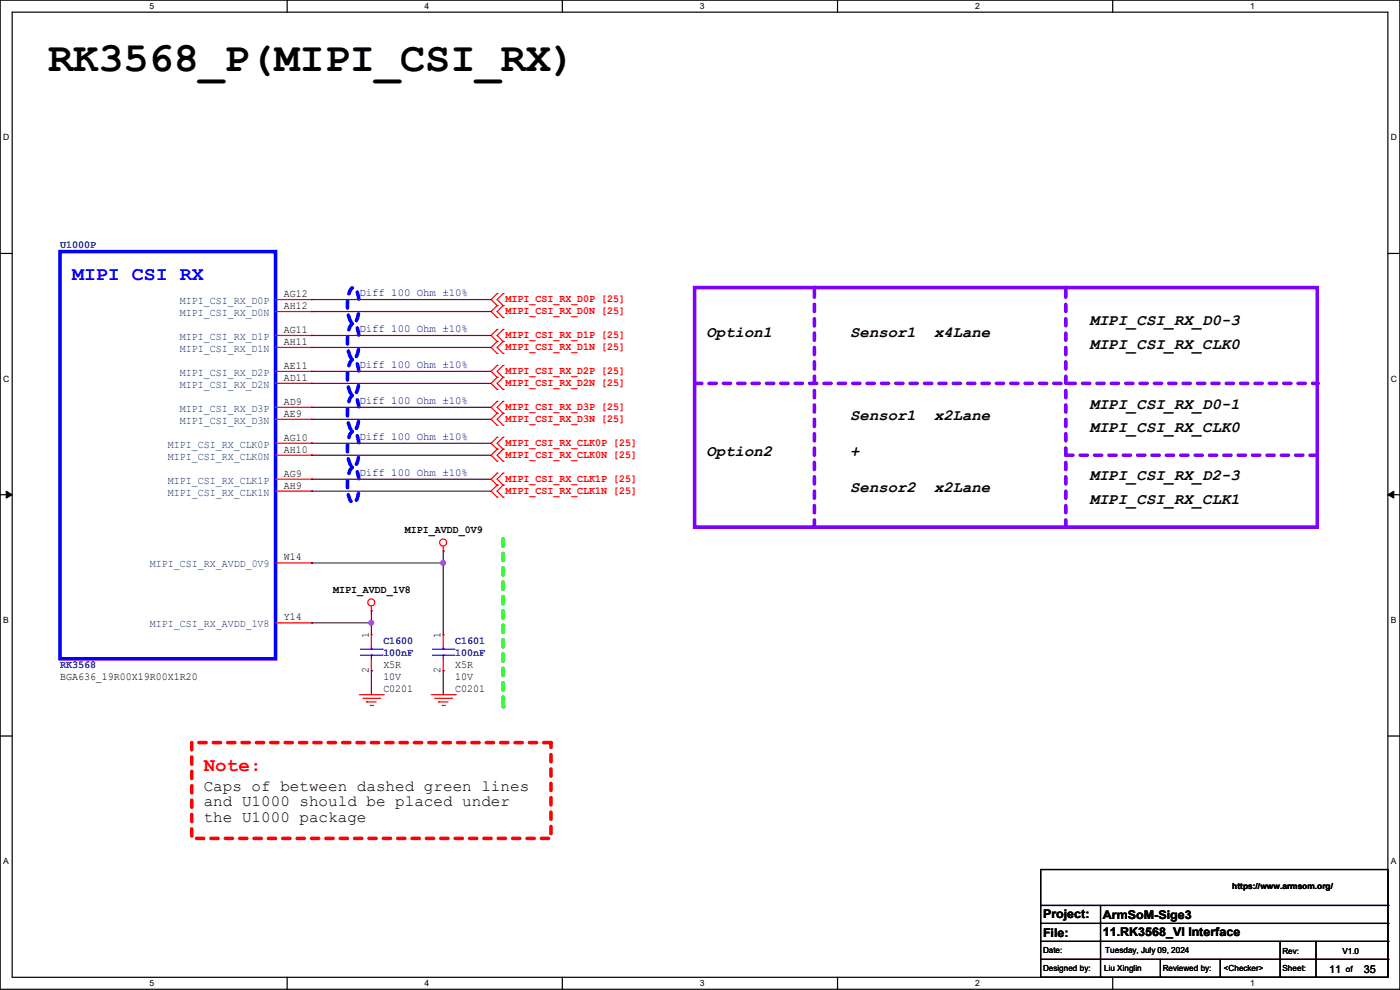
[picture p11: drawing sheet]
<svg xmlns="http://www.w3.org/2000/svg" width="297mm" height="210mm" viewBox="0 0 297 210" stroke-linecap="round" stroke-linejoin="round" font-family="sans-serif">
<g fill="none" stroke="#000" stroke-width=".25">
<path d="M0 0h297v209.8h-297zM2.6 2.6h291.8v204.7h-291.8zM60.9 0v2.6M119.3 0v2.6M177.7 0v2.6M236.1 0v2.6M0 53.8h2.6M294.4 53.8h2.6M0 104.9h2.6M294.4 104.9h2.6M0 156.1h2.6M294.4 156.1h2.6"/>
<path d="M60.9 207.3v2.5M119.3 207.3v2.5M177.7 207.3v2.5M236.1 207.3v2.5"/>
</g>
<path d="M1.3 104.2l1.3 .7-1.3 .8zM294.4 104.9l1.3-.7v1.5z" fill="#000"/>
<path d="M1.3 104.2l1.3 .7-1.3 .8zM294.4 104.9l1.3-.7v1.5z" fill="none" stroke="#000" stroke-width=".21"/>
<path d="M106.7 114.3v35.6" fill="none" stroke="#0f0" stroke-width=".76" stroke-dasharray="1.5 1.5"/>
<circle cx="106.7" cy="149.9" r=".38" fill="#0f0" stroke-dasharray="1.5 1.5"/>
<path d="M147.4 61h132v50.8h-132z" fill="none" stroke="#8000ff" stroke-width=".76"/>
<path d="M147.4 81.3h132" fill="none" stroke="#8000ff" stroke-width=".76" stroke-dasharray="1.5 1.5"/>
<circle cx="279.4" cy="81.3" r=".38" fill="#8000ff" stroke-dasharray="1.5 1.5"/>
<path d="M226.1 111.8v-50.8" fill="none" stroke="#8000ff" stroke-width=".76" stroke-dasharray="1.5 1.5"/>
<circle cx="226.1" cy="61" r=".38" fill="#8000ff" stroke-dasharray="1.5 1.5"/>
<path d="M279.4 96.6h-53.3" fill="none" stroke="#8000ff" stroke-width=".76" stroke-dasharray="1.5 1.5"/>
<circle cx="226.1" cy="96.6" r=".38" fill="#8000ff" stroke-dasharray="1.5 1.5"/>
<path d="M172.8 111.8v-50.8" fill="none" stroke="#8000ff" stroke-width=".76" stroke-dasharray="1.5 1.5"/>
<circle cx="172.8" cy="61" r=".38" fill="#8000ff" stroke-dasharray="1.5 1.5"/>
<path d="M76.1 71.1l-.1-.7a2.1 2.1 0 0 0-1-1.8 1.6 1.6 0 0 0-1 1.4 8.9 8.9 0 0 0 .4 5.8l.6 .4a1.53 1.53 0 0 0 .9-1.4l.3-1.4M76.1 63.4l-.1-.7a2.1 2.1 0 0 0-1-1.7 1.6 1.6 0 0 0-1 1.4 8.9 8.9 0 0 0 .4 5.8l.6 .4a1.53 1.53 0 0 0 .9-1.4l.3-1.4M76.1 78.7l-.1-.7a2.1 2.1 0 0 0-1-1.8 1.6 1.6 0 0 0-1 1.5 8.9 8.9 0 0 0 .4 5.7l.6 .4a1.53 1.53 0 0 0 .9-1.3l.3-1.5M76.1 86.3l-.1-.7a2.1 2.1 0 0 0-1-1.7 1.6 1.6 0 0 0-1 1.4 8.9 8.9 0 0 0 .4 5.8l.6 .3a1.53 1.53 0 0 0 .9-1.3l.3-1.5M76.1 93.9l-.1-.7a2.1 2.1 0 0 0-1-1.7 1.6 1.6 0 0 0-1 1.4 8.9 8.9 0 0 0 .4 5.8l.6 .4a1.53 1.53 0 0 0 .9-1.4l.3-1.5M76.1 101.5l-.1-.7a2.1 2.1 0 0 0-1-1.7 1.6 1.6 0 0 0-1 1.4 8.9 8.9 0 0 0 .4 5.8l.6 .4a1.53 1.53 0 0 0 .9-1.4l.3-1.4" fill="none" stroke="#00f" stroke-width=".76" stroke-dasharray="1.5 1.5"/>
<path d="M40.7 157.5h76.2v20.3h-76.2z" fill="none" stroke="#f00" stroke-width=".76" stroke-dasharray="1.5 1.5"/>
<g fill="none" stroke="#f00" stroke-width=".25">
<path d="M58.5 63.5h7.6M58.5 66.1h7.6M58.5 71.2h7.6M58.5 73.7h7.6M58.5 78.8h7.6M66.1 63.5h.1M66.1 66.1h.1M66.1 71.2h.1M66.1 73.7h.1M66.1 78.8h.1M105.5 62.3h.1M105.5 64.8h.1"/>
<path d="M105.5 67.4h.1M105.5 69.9h.1M105.5 72.4h.1M105.5 75h.1M105.5 77.5h.1M105.5 62.3l-1.3 1.2 1.3 1.3M105.5 64.8l-1.3 1.3 1.3 1.3M105.5 69.9l-1.3 1.3 1.3 1.2M105.5 72.4l-1.3 1.3 1.3 1.3M105.5 77.5l-1.3 1.3 1.3 1.3M106.7 64.8h.1M106.7 62.3h.1"/>
<path d="M106.7 67.4h.1M106.7 72.4h.1M106.7 69.9h.1M106.7 75h.1M106.7 77.5h.1M106.7 62.3l-1.2 1.2 1.2 1.3M106.7 64.8l-1.2 1.3 1.2 1.3M106.7 69.9l-1.2 1.3 1.2 1.2M106.7 72.4l-1.2 1.3 1.2 1.3M106.7 77.5l-1.2 1.3 1.2 1.3M58.5 81.3h7.6M58.5 86.4h7.6"/>
<path d="M58.5 88.9h7.6M58.5 94h7.6M58.5 96.6h7.6M66.1 81.3h.1M66.1 86.4h.1M66.1 88.9h.1M66.1 94h.1M66.1 96.6h.1M105.5 80.1h.1M105.5 82.6h.1M105.5 85.1h.1M105.5 87.7h.1"/>
<path d="M105.5 90.2h.1M105.5 92.8h.1M105.5 95.3h.1M105.5 97.8h.1M105.5 80.1l-1.3 1.2 1.3 1.3M105.5 85.1l-1.3 1.3 1.3 1.3M105.5 87.7l-1.3 1.2 1.3 1.3M105.5 92.8l-1.3 1.2 1.3 1.3M105.5 95.3l-1.3 1.3 1.3 1.2M106.7 80.1h.1M106.7 82.6h.1M106.7 87.7h.1"/>
<path d="M106.7 85.1h.1M106.7 90.2h.1M106.7 95.3h.1M106.7 92.8h.1M106.7 97.8h.1M106.7 80.1l-1.2 1.2 1.2 1.3M106.7 85.1l-1.2 1.3 1.2 1.3M106.7 87.7l-1.2 1.2 1.2 1.3M106.7 92.8l-1.2 1.2 1.2 1.3M106.7 95.3l-1.2 1.3 1.2 1.2M58.5 101.6h7.6M58.5 104.2h7.6"/>
<path d="M58.5 119.4h7.6M66.1 101.6h.1M66.1 104.2h.1M66.1 119.4h.1M94 116.9h.1M94 115.9v1M105.5 100.4h.1M105.5 102.9h.1M105.5 105.5h.1M105.5 100.4l-1.3 1.2 1.3 1.3M105.5 102.9l-1.3 1.3 1.3 1.3M106.7 102.9h.1"/>
<path d="M106.7 100.4h.1M106.7 105.5h.1M106.7 100.4l-1.2 1.2 1.2 1.3M106.7 102.9l-1.2 1.3 1.2 1.3M58.5 132.1h7.6M66.1 132.1h.1M78.8 129.6h.1M78.8 134.7h.1M78.8 128.6v1M78.8 134.7v2.5M78.8 139.7v2.6M94 134.7h.1"/>
<path d="M94 134.7v2.5M94 139.7v2.6M76.2 147.4h5.1M77 148.1h3.6M77.8 148.9h.1M77.8 148.9h2M78.5 149.6h.5M78.8 142.3h.1M79 149.6h.1M80.6 148.1h.1M81.3 147.4h.1M91.5 147.4h5.1"/>
<path d="M92.2 148.1h3.6M93 148.9h.1M93 148.9h2M93.8 149.6h.5M94 142.3h.1M94.3 149.6h.1M95.8 148.1h.1M96.6 147.4h.1"/>
<circle cx="94" cy="115.1" r=".74"/>
<circle cx="78.8" cy="127.8" r=".74"/>
</g>
<g fill="none" stroke="#000" stroke-width=".25">
<path d="M220.8 184.4h73.6v22.9h-73.6zM220.8 192.1h73.6M220.8 195.9h73.6M220.8 199.7h73.6M233.5 192.1v15.2M271.6 199.7v7.6M279.2 199.7v7.6M294.4 192.1h.1M294.4 195.9h.1M294.4 199.7h.1M220.8 203.5h73.6M233.5 207.3h.1"/>
<path d="M246.2 207.3h.1M246.2 203.5v3.8M258.9 207.3h.1M258.9 203.5v3.8M271.6 207.3h.1M279.2 207.3h.1M294.4 203.5h.1"/>
</g>
<path d="M12.7 53.4h45.8v86.3h-45.8z" fill="none" stroke="#00f" stroke-width=".76"/>
<g fill="none" stroke="#00f" stroke-width=".25">
<path d="M76.5 139h4.6M76.5 137.7h4.6M78.8 137.7h.1M78.8 139h.1M78.8 137.2v.5M78.8 139v.7M81.1 139h.1M81.1 137.7h.1M91.7 139h4.6M91.7 137.7h4.6M94 137.7h.1M94 139h.1"/>
<path d="M94 137.2v.5M94 139v.7M96.3 139h.1M96.3 137.7h.1"/>
</g>
<g fill="none" stroke="#800040" stroke-width=".25">
<path d="M66.1 78.8h.1M66.1 73.7h.1M66.1 71.2h.1M66.1 66.1h.1M66.1 63.5h.1M66.1 78.8h38.1M66.1 73.7h38.1M66.1 71.2h38.1M66.1 66.1h38.1M66.1 63.5h38.1M66.1 96.6h.1M66.1 94h.1"/>
<path d="M66.1 88.9h.1M66.1 86.4h.1M66.1 81.3h.1M66.1 96.6h38.1M66.1 94h38.1M66.1 88.9h38.1M66.1 86.4h38.1M66.1 81.3h38.1M66.1 119.4h.1M66.1 119.4h27.9"/>
</g>
<circle cx="94" cy="119.4" r=".49" fill="#f0f"/>
<circle cx="94" cy="119.4" r=".49" fill="none" stroke="#f0f" stroke-width=".25"/>
<path d="M66.1 132.1h.1M66.1 132.1h12.7" fill="none" stroke="#800040" stroke-width=".25"/>
<circle cx="78.8" cy="132.1" r=".49" fill="#f0f"/>
<circle cx="78.8" cy="132.1" r=".49" fill="none" stroke="#f0f" stroke-width=".25"/>
<g fill="none" stroke="#800040" stroke-width=".25">
<path d="M66.1 104.2h.1M66.1 101.6h.1M66.1 104.2h38.1M66.1 101.6h38.1M94 119.4h.1M94 116.9h.1M94 116.9v17.8M78.8 132.1h.1M78.8 129.6h.1M78.8 129.6v5.1M78.8 142.3h.1M78.8 142.3v5.1"/>
<path d="M94 142.3h.1M94 142.3v5.1"/>
</g>
<circle cx="94" cy="119.4" r=".49" fill="#f0f"/>
<circle cx="94" cy="119.4" r=".49" fill="none" stroke="#f0f" stroke-width=".25"/>
<circle cx="78.8" cy="132.1" r=".49" fill="#f0f"/>
<circle cx="78.8" cy="132.1" r=".49" fill="none" stroke="#f0f" stroke-width=".25"/>
<text font-size="8.9" x="10.2" y="15.1">RK3568_P(MIPI_CSI_RX)</text>
<text font-size="4.1" fill="#00f" x="15.3" y="59.4">MIPI CSI RX</text>
<text font-size="4.1" fill="#f00" x="43.2" y="163.5">Note:</text>
<g font-size="3.3">
<text x="149.9" y="71.4">Option1</text>
<text x="180.4" y="71.4">Sensor1</text>
<text x="198.2" y="71.4">x4Lane</text>
<text x="231.2" y="68.9">MIPI_CSI_RX_D0-3</text>
<text x="231.2" y="74">MIPI_CSI_RX_CLK0</text>
<text x="180.4" y="89.2">Sensor1</text>
<text x="198.2" y="89.2">x2Lane</text>
<text x="231.2" y="86.7">MIPI_CSI_RX_D0-1</text>
<text x="231.2" y="91.7">MIPI_CSI_RX_CLK0</text>
<text x="149.9" y="96.8">Option2</text>
<text x="180.4" y="96.8">+</text>
<text x="231.2" y="101.9">MIPI_CSI_RX_D2-3</text>
<text x="180.4" y="104.4">Sensor2</text>
<text x="198.2" y="104.4">x2Lane</text>
<text x="231.2" y="107">MIPI_CSI_RX_CLK1</text>
<text x="43.2" y="167.8">Caps of between dashed green lines</text>
<text x="43.2" y="171.1">and U1000 should be placed under</text>
<text x="43.2" y="174.4">the U1000 package</text>
</g>
<g font-size="2.5">
<text x="221.3" y="194.7">Project:</text>
<text x="234" y="194.9">ArmSoM-Sige3</text>
<text x="221.3" y="198.8">File:</text>
<text x="234" y="198.5">11.RK3568_VI Interface</text>
</g>
<g font-size="2.3" fill="#000080">
<text x="12.7" y="52.7">U1000P</text>
<text x="76.2" y="62.9">Diff 100 Ohm ±10%</text>
<text x="76.2" y="70.5">Diff 100 Ohm ±10%</text>
<text x="76.2" y="78.1">Diff 100 Ohm ±10%</text>
<text x="76.2" y="85.7">Diff 100 Ohm ±10%</text>
<text x="76.2" y="93.3">Diff 100 Ohm ±10%</text>
<text x="76.2" y="101">Diff 100 Ohm ±10%</text>
<text x="81.3" y="136.5">C1600</text>
<text x="96.6" y="136.5">C1601</text>
<text x="12.7" y="141.6">RK3568</text>
<text x="81.3" y="139.1">100nF</text>
<text x="96.6" y="139.1">100nF</text>
</g>
<g font-size="2.3" fill="#004080">
<text x="38.1" y="64.5">MIPI_CSI_RX_D0P</text>
<text x="38.1" y="67">MIPI_CSI_RX_D0N</text>
<text x="38.1" y="72.1">MIPI_CSI_RX_D1P</text>
<text x="38.1" y="74.6">MIPI_CSI_RX_D1N</text>
<text x="38.1" y="79.7">MIPI_CSI_RX_D2P</text>
<text x="38.1" y="82.3">MIPI_CSI_RX_D2N</text>
<text x="38.1" y="87.3">MIPI_CSI_RX_D3P</text>
<text x="38.1" y="89.9">MIPI_CSI_RX_D3N</text>
<text x="35.6" y="95">MIPI_CSI_RX_CLK0P</text>
<text x="35.6" y="97.5">MIPI_CSI_RX_CLK0N</text>
<text x="35.6" y="102.6">MIPI_CSI_RX_CLK1P</text>
<text x="35.6" y="105.1">MIPI_CSI_RX_CLK1N</text>
<text x="31.8" y="120.4">MIPI_CSI_RX_AVDD_0V9</text>
<text x="31.8" y="133.1">MIPI_CSI_RX_AVDD_1V8</text>
</g>
<g font-size="2.3">
<text x="60.2" y="63">AG12</text>
<text x="60.2" y="65.5">AH12</text>
<text x="60.2" y="70.6">AG11</text>
<text x="60.2" y="73.2">AH11</text>
<text x="60.2" y="78.2">AE11</text>
<text x="60.2" y="80.8">AD11</text>
<text x="60.2" y="85.9">AD9</text>
<text x="60.2" y="88.4">AE9</text>
<text x="60.2" y="93.5">AG10</text>
<text x="60.2" y="96">AH10</text>
<text x="60.2" y="101.1">AG9</text>
<text x="60.2" y="103.6">AH9</text>
<text x="85.9" y="113.2">MIPI_AVDD_0V9</text>
<text x="60.2" y="118.9">W14</text>
<text x="70.7" y="125.9">MIPI_AVDD_1V8</text>
<text x="60.2" y="131.6">Y14</text>
<text x="78.2" y="135.4" transform="rotate(-90 78.2 135.4)">1</text>
<text x="93.5" y="135.4" transform="rotate(-90 93.5 135.4)">1</text>
<text x="78.2" y="142.8" transform="rotate(-90 78.2 142.8)">2</text>
<text x="81.3" y="141.6">X5R</text>
<text x="93.5" y="142.8" transform="rotate(-90 93.5 142.8)">2</text>
<text x="96.6" y="141.6">X5R</text>
<text x="12.7" y="144.1">BGA636_19R00X19R00X1R20</text>
<text x="81.3" y="146.7">C0201</text>
<text x="81.3" y="144.1">10V</text>
<text x="96.6" y="146.7">C0201</text>
<text x="96.6" y="144.1">10V</text>
<text x="282" y="206.3">11</text>
<text x="289.3" y="206.3">35</text>
</g>
<g font-size="2.3" fill="#f00">
<text x="107.2" y="64.1">MIPI_CSI_RX_D0P [25]</text>
<text x="107.2" y="66.7">MIPI_CSI_RX_D0N [25]</text>
<text x="107.2" y="71.8">MIPI_CSI_RX_D1P [25]</text>
<text x="107.2" y="74.3">MIPI_CSI_RX_D1N [25]</text>
<text x="107.2" y="79.4">MIPI_CSI_RX_D2P [25]</text>
<text x="107.2" y="81.9">MIPI_CSI_RX_D2N [25]</text>
<text x="107.2" y="87">MIPI_CSI_RX_D3P [25]</text>
<text x="107.2" y="89.5">MIPI_CSI_RX_D3N [25]</text>
<text x="107.2" y="94.6">MIPI_CSI_RX_CLK0P [25]</text>
<text x="107.2" y="97.2">MIPI_CSI_RX_CLK0N [25]</text>
<text x="107.2" y="102.2">MIPI_CSI_RX_CLK1P [25]</text>
<text x="107.2" y="104.8">MIPI_CSI_RX_CLK1N [25]</text>
</g>
<g font-size="1.8">
<text x="31.7" y="1.9">5</text>
<text x="90.1" y="1.9">4</text>
<text x="148.5" y="1.9">3</text>
<text x="206.8" y="1.9">2</text>
<text x="265.2" y="1.9">1</text>
<text x=".7" y="29.8">D</text>
<text x="295.1" y="29.8">D</text>
<text x=".7" y="80.9">C</text>
<text x="295.1" y="80.9">C</text>
<text x=".7" y="132.1">B</text>
<text x="295.1" y="132.1">B</text>
<text x=".7" y="183.3">A</text>
<text x="295.1" y="183.3">A</text>
<text x="261.4" y="188.6">https://www.armsom.org/</text>
<text x="221.3" y="202.1">Date:</text>
<text x="234.5" y="202.1">Tuesday, July 09, 2024</text>
<text x="272.1" y="202.3">Rev:</text>
<text x="284.8" y="202.3">V1.0</text>
<text x="31.7" y="209.2">5</text>
<text x="90.1" y="209.2">4</text>
<text x="148.5" y="209.2">3</text>
<text x="206.8" y="209.2">2</text>
<text x="221.3" y="205.9">Designed by:</text>
<text x="234.2" y="205.9">Liu Xinglin</text>
<text x="246.7" y="205.9">Reviewed by:</text>
<text x="259.6" y="205.9">&lt;Checker&gt;</text>
<text x="265.2" y="209.2">1</text>
<text x="272.1" y="205.9">Sheet:</text>
<text x="285.5" y="206.1">of</text>
</g>
</svg>
